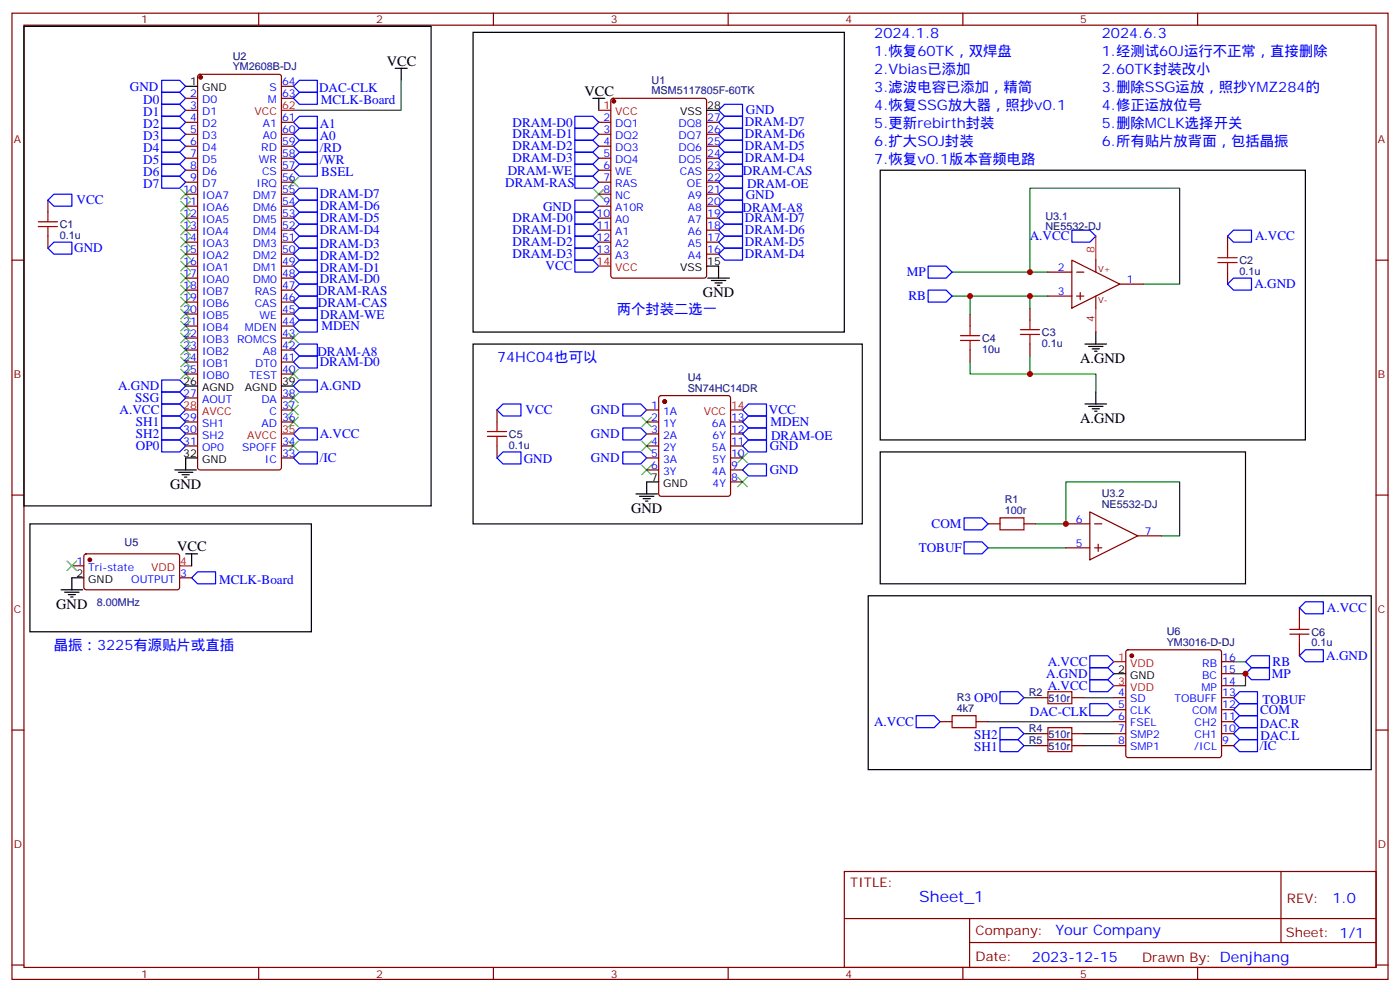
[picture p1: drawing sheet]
<svg xmlns="http://www.w3.org/2000/svg" width="412mm" height="292mm" viewBox="0 0 412 292" stroke-linecap="round" stroke-linejoin="round" font-family="sans-serif">
<g fill="none" stroke="#870000" stroke-width=".35">
<path d="M3.5 3.9h405.4v284.3h-405.4zM7.1 7.4h398.2v277.3h-398.2zM76.2 3.9v3.5M145.3 3.9v3.5M214.5 3.9v3.5M283.6 3.9v3.5M352.8 3.9v3.5M54.7 28.9h3.5M54.7 32.5h3.5M54.7 36h3.5M54.7 39.5h3.5M58.4 22.1l.5-.2h23.3l.6 .4 .1 115.3-.2 .5-.5 .2h-23.3l-.5-.2-.2-.5v-115z"/>
<path d="M82.9 28.9h3.5M82.9 36h3.5M82.9 39.5h3.5M82.9 25.4h3.5M176.4 36h3.5M176.4 39.5h3.5M180.2 29.1l.4-.2h26.8l.7 .5v51.7l-.4 .7h-27.1l-.6-.4-.1-51.8zM208.1 36h3.6M208.1 39.5h3.6M14.1 58.9v3.5M54.7 43h3.5M54.7 46.6h3.5"/>
<path d="M54.7 50.1h3.5M54.7 53.6h3.5M54.7 57.2h3.5M82.9 43h3.5M82.9 46.6h3.5M82.9 50.1h3.5M82.9 53.6h3.5M82.9 57.2h3.5M176.4 43h3.5M176.4 46.6h3.5M176.4 50.1h3.5M176.4 53.6h3.5"/>
<path d="M176.4 57.2h3.5M208.1 43h3.6M208.1 46.6h3.6M208.1 50.1h3.6M208.1 53.6h3.6M208.1 57.2h3.6M3.5 76.6h3.6M14.1 69.5v3.5M54.7 60.7h3.5M54.7 64.2h3.5M54.7 67.7h3.5M54.7 71.3h3.5"/>
<path d="M54.7 74.8h3.5M54.7 78.3h3.5M82.9 60.7h3.5M82.9 64.2h3.5M82.9 67.7h3.5M82.9 71.3h3.5M82.9 74.8h3.5M82.9 78.3h3.5M176.4 60.7h3.5M176.4 64.2h3.5M176.4 67.7h3.5M176.4 71.3h3.5"/>
<path d="M176.4 74.8h3.5M208.1 60.7h3.6M208.1 64.2h3.6M208.1 67.7h3.6M208.1 71.3h3.6M208.1 74.8h3.6M315.7 76.6l14.1 7-14.1 7.1zM322.8 76.6v3.5M361.6 69.5v3.5M405.3 76.6h3.6M54.7 81.8h3.5M54.7 85.4h3.5"/>
<path d="M54.7 88.9h3.5M54.7 92.4h3.5M54.7 96h3.5M54.7 99.5h3.5M82.9 81.8h3.5M82.9 85.4h3.5M82.9 88.9h3.5M82.9 92.4h3.5M82.9 96h3.5M82.9 99.5h3.5M285.8 92.4v3.6M303.4 90.7v3.5"/>
<path d="M308.7 80.1h7M308.7 87.1h7M317.1 80.1h2.2M317.1 87.1h2.2M318.2 86.1v2.1M322.8 87.1v3.6M329.8 83.6h7.1M361.6 80.1v3.5M54.7 103h3.5M54.7 106.5h3.5M54.7 110.1h3.5M54.7 117.1h3.5"/>
<path d="M82.9 103h3.5M82.9 106.5h3.5M82.9 110.1h3.5M82.9 117.1h3.5M194.3 116.6l.4-.2h19.8l.5 .2 .2 .5v28.2l-.2 .5-.5 .2h-19.8l-.5-.2-.2-.5v-28.2zM285.8 103v3.5M303.4 101.2v3.6M54.7 124.2h3.5M54.7 127.7h3.5M54.7 131.2h3.5M82.9 120.6h3.5M82.9 124.2h3.5"/>
<path d="M82.9 131.2h3.5M82.9 134.8h3.5M146.4 120.6v3.6M146.4 131.2v3.6M190.5 120.6h3.5M190.5 124.2h3.5M190.5 127.7h3.5M190.5 131.2h3.5M190.5 134.8h3.5M190.5 138.3h3.5M215.2 124.2h3.5M215.2 127.7h3.5"/>
<path d="M215.2 131.2h3.5M215.2 134.8h3.5M215.2 138.3h3.5M3.5 145.7h3.6M215.2 141.8h3.5M291 154.2h3.6M301.6 154.2h3.6M314 154.2h7M321 150.6l14.1 7.1-14.1 7zM322.4 154.2h2.2M335.1 157.7h7.1M405.3 145.7h3.6"/>
<path d="M21.2 166.5h3.5M24.9 163.2l.5-.2h27.1l.4 .7v9.4l-.7 .5-27.1-.1-.4-.6v-9.2zM52.9 170h3.5M314 161.2h7M322.4 161.2h2.2M323.5 160.2v2.1M382.8 178.9v3.5M331.8 191.4l.5-.2h26.8l.5 .2 .2 .5v30.3l-.2 .5-.5 .3h-26.8l-.5-.3-.2-.5v-30.3zM359.8 198.3h3.6M359.8 194.7h3.6M382.8 189.4v3.6M3.5 214.8h3.6"/>
<path d="M276.9 212.4h3.6M287.5 212.4h3.5M305.2 205.3h3.5M305.2 219.4h3.5M305.2 215.9h3.5M315.7 205.3h3.6M315.7 219.4h3.6M315.7 215.9h3.6M328.1 212.4h3.5M328.1 205.3h3.5M328.1 219.4h3.5M328.1 215.9h3.5"/>
<path d="M328.1 208.8h3.5M359.8 212.4h3.6M359.8 205.3h3.6M359.8 219.4h3.6M359.8 215.9h3.6M359.8 208.8h3.6M359.8 201.8h3.6M405.3 214.8h3.6M248.7 256.5h156.6v28.2h-156.6zM377.3 256.5v20.9M248.7 270.3h156.5M285.6 277.4h119.6"/>
<path d="M285.6 270.3v14.1M3.5 284h3.6M76.2 284.7v3.5M145.3 284.7v3.5M214.5 284.7v3.5M283.6 284.7v3.5M352.8 284.7v3.5M405.3 284h3.6"/>
</g>
<g fill="none" stroke="#00f" stroke-width=".35">
<path d="M47.6 27.2h5.3l1.8 1.7-1.8 1.8h-5.3zM47.6 30.7h5.3l1.8 1.8-1.8 1.7h-5.3zM47.6 34.2h5.3l1.8 1.8-1.8 1.7h-5.3zM47.6 37.7h5.3l1.8 1.8-1.8 1.8h-5.3zM47.6 23.6h5.3l1.8 1.8-1.8 1.8h-5.3zM86.4 39.5l1.8-1.8h5.3v3.6h-5.3zM86.4 36l1.8-1.8h5.3v3.5h-5.3zM86.4 25.4l1.8-1.8h5.3v3.6h-5.3zM86.4 28.9l1.8-1.7h5.3v3.5h-5.3zM169.3 34.2h5.3l1.8 1.8-1.8 1.7h-5.3zM169.3 37.7h5.3l1.8 1.8-1.8 1.8h-5.3zM213.4 30.7h5.3v3.5h-5.3l-1.7-1.7z"/>
<path d="M213.4 37.7h5.3v3.6h-5.3l-1.7-1.8zM213.4 34.2h5.3v3.5h-5.3l-1.7-1.7zM15.9 57.2h5.3v3.5h-5.3l-1.8-1.8zM47.6 41.3h5.3l1.8 1.7-1.8 1.8h-5.3zM47.6 44.8h5.3l1.8 1.8-1.8 1.7h-5.3zM47.6 48.3h5.3l1.8 1.8-1.8 1.8h-5.3zM47.6 51.9h5.3l1.8 1.7-1.8 1.8h-5.3zM86.4 46.6l1.8-1.8h5.3v3.5h-5.3zM86.4 43l1.8-1.7h5.3v3.5h-5.3zM86.4 57.2l1.8-1.8h5.3v3.5h-5.3zM88.2 48.3h5.3v3.6h-5.3l-1.8-1.8zM169.3 51.9h5.3l1.8 1.7-1.8 1.8h-5.3z"/>
<path d="M169.3 48.3h5.3l1.8 1.8-1.8 1.8h-5.3zM169.3 41.3h5.3l1.8 1.7-1.8 1.8h-5.3zM169.3 44.8h5.3l1.8 1.8-1.8 1.7h-5.3zM169.3 58.9h5.3l1.8 1.8-1.8 1.7h-5.3zM213.4 48.3h5.3v3.6h-5.3l-1.7-1.8zM213.4 44.8h5.3v3.5h-5.3l-1.7-1.7zM213.4 41.3h5.3v3.5h-5.3l-1.7-1.8zM213.4 51.9h5.3v3.5h-5.3l-1.7-1.8zM213.4 55.4h5.3v3.5h-5.3l-1.7-1.7zM213.4 58.9h5.3v3.5h-5.3l-1.7-1.7zM14.1 73l1.8-1.7h5.3v3.5h-5.3zM86.4 78.3l1.8-1.7h5.3v3.5h-5.3z"/>
<path d="M86.4 74.8l1.8-1.8h5.3v3.6h-5.3zM86.4 71.3l1.8-1.8h5.3v3.5h-5.3zM86.4 67.7l1.8-1.7h5.3v3.5h-5.3zM86.4 64.2l1.8-1.8h5.3v3.6h-5.3zM86.4 60.7l1.8-1.8h5.3v3.5h-5.3zM169.3 76.6h5.3l1.8 1.7-1.8 1.8h-5.3zM169.3 62.4h5.3l1.8 1.8-1.8 1.8h-5.3zM169.3 66h5.3l1.8 1.7-1.8 1.8h-5.3zM169.3 69.5h5.3l1.8 1.8-1.8 1.7h-5.3zM169.3 73h5.3l1.8 1.8-1.8 1.8h-5.3zM213.4 73h5.3v3.6h-5.3l-1.7-1.8zM213.4 69.5h5.3v3.5h-5.3l-1.7-1.7z"/>
<path d="M213.4 66h5.3v3.5h-5.3l-1.7-1.8zM213.4 62.4h5.3v3.6h-5.3l-1.7-1.8zM273.4 78.3h5.3l1.8 1.8-1.8 1.7h-5.3zM315.7 67.7h5.3l1.8 1.8-1.8 1.8h-5.3zM361.6 69.5l1.8-1.8h5.3v3.6h-5.3zM86.4 92.4l1.8-1.7h5.3v3.5h-5.3zM86.4 96l1.8-1.8h5.3v3.5h-5.3zM86.4 81.8l1.8-1.7h5.3v3.5h-5.3zM88.2 83.6h5.3v3.5h-5.3l-1.8-1.7zM88.2 87.1h5.3v3.6h-5.3l-1.8-1.8zM273.4 85.4h5.3l1.8 1.7-1.8 1.8h-5.3zM361.6 83.6l1.8-1.8h5.3v3.6h-5.3z"/>
<path d="M47.6 111.8h5.3l1.8 1.8-1.8 1.8h-5.3zM47.6 118.9h5.3l1.8 1.7-1.8 1.8h-5.3zM47.6 115.4h5.3l1.8 1.7-1.8 1.8h-5.3zM86.4 103l1.8-1.8h5.3v3.6h-5.3zM88.2 111.8h5.3v3.6h-5.3l-1.8-1.8zM88.2 104.8h5.3v3.5h-5.3l-1.8-1.8zM148.2 118.9h5.3v3.5h-5.3l-1.8-1.8zM183.4 118.9h5.3l1.8 1.7-1.8 1.8h-5.3zM220.5 118.9h5.3v3.5h-5.3l-1.8-1.8zM47.6 122.4h5.3l1.8 1.8-1.8 1.7h-5.3zM47.6 125.9h5.3l1.8 1.8-1.8 1.8h-5.3zM47.6 129.5h5.3l1.8 1.7-1.8 1.8h-5.3z"/>
<path d="M86.4 134.8l1.8-1.8h5.3v3.5h-5.3zM86.4 127.7l1.8-1.8h5.3v3.6h-5.3zM146.4 134.8l1.8-1.8h5.3v3.5h-5.3zM183.4 125.9h5.3l1.8 1.8-1.8 1.8h-5.3zM183.4 133h5.3l1.8 1.8-1.8 1.7h-5.3zM220.5 122.4h5.3v3.5h-5.3l-1.8-1.7zM220.5 125.9h5.3v3.6h-5.3l-1.8-1.8zM220.5 136.5h5.3v3.6h-5.3l-1.8-1.8zM220.5 129.5h5.3v3.5h-5.3l-1.8-1.8zM284 159.5h5.3l1.7 1.7-1.7 1.8h-5.3zM284 152.4h5.3l1.7 1.8-1.7 1.7h-5.3zM58.2 168.3h5.3v3.5h-5.3l-1.8-1.8z"/>
<path d="M384.5 177.1h5.3v3.5h-5.3l-1.7-1.7zM321 196.5h5.3l1.8 1.8-1.8 1.7h-5.3zM321 193h5.3l1.8 1.7-1.8 1.8h-5.3zM366.9 194.7l1.8-1.7h5.2v3.5h-5.2zM368.7 196.5h5.2v3.5h-5.2l-1.8-1.7zM384.5 191.2h5.3v3.5h-5.3l-1.7-1.7zM269.9 210.6h5.3l1.7 1.8-1.7 1.7h-5.3zM294.6 203.6h5.3l1.7 1.7-1.7 1.8h-5.3zM294.6 217.7h5.3l1.7 1.7-1.7 1.8h-5.3zM294.6 214.1h5.3l1.7 1.8-1.7 1.8h-5.3zM321 207.1h5.3l1.8 1.7-1.8 1.8h-5.3zM321 200h5.3l1.8 1.8-1.8 1.8h-5.3z"/>
<path d="M365.1 217.7h5.3v3.5h-5.3l-1.7-1.8zM365.1 214.1h5.3v3.6h-5.3l-1.7-1.8zM365.1 210.6h5.3v3.5h-5.3l-1.7-1.7zM365.1 207.1h5.3v3.5h-5.3l-1.7-1.8zM365.1 203.6h5.3v3.5h-5.3l-1.7-1.8z"/>
</g>
<g fill="none" stroke="#3c3" stroke-width=".35">
<path d="M53.3 55.7l2.8 2.9M53.3 59.3l2.8 2.8M56.1 55.7l-2.8 2.9M56.1 59.3l-2.8 2.8M85 52.2l2.8 2.8M87.8 52.2l-2.8 2.8M175 55.7l2.8 2.9M177.8 55.7l-2.8 2.9M53.3 62.8l2.8 2.8M53.3 66.3l2.8 2.8M53.3 69.8l2.8 2.9M53.3 73.4l2.8 2.8"/>
<path d="M53.3 76.9l2.8 2.8M56.1 62.8l-2.8 2.8M56.1 66.3l-2.8 2.8M56.1 69.8l-2.8 2.9M56.1 73.4l-2.8 2.8M56.1 76.9l-2.8 2.8M53.3 91l2.8 2.8M53.3 87.5l2.8 2.8M53.3 84l2.8 2.8M53.3 94.5l2.8 2.9M53.3 98.1l2.8 2.8M53.3 80.4l2.8 2.9"/>
<path d="M56.1 91l-2.8 2.8M56.1 87.5l-2.8 2.8M56.1 84l-2.8 2.8M56.1 94.5l-2.8 2.9M56.1 98.1l-2.8 2.8M56.1 80.4l-2.8 2.9M85 98.1l2.8 2.8M87.8 98.1l-2.8 2.8M53.3 105.1l2.8 2.8M53.3 101.6l2.8 2.8M53.3 108.7l2.8 2.8M56.1 105.1l-2.8 2.8"/>
<path d="M56.1 101.6l-2.8 2.8M56.1 108.7l-2.8 2.8M85 115.7l2.8 2.8M85 119.2l2.8 2.9M85 108.7l2.8 2.8M87.8 119.2l-2.8 2.9M87.8 115.7l-2.8 2.8M87.8 108.7l-2.8 2.8M85 122.8l2.8 2.8M85 129.8l2.8 2.8M87.8 122.8l-2.8 2.8M87.8 129.8l-2.8 2.8"/>
<path d="M189.1 122.8l2.8 2.8M189.1 129.8l2.8 2.8M189.1 136.9l2.8 2.8M191.9 122.8l-2.8 2.8M191.9 129.8l-2.8 2.8M191.9 136.9l-2.8 2.8M217.3 133.3l2.8 2.9M220.1 133.3l-2.8 2.9M217.3 140.4l2.8 2.8M220.1 140.4l-2.8 2.8M19.8 165.1l2.8 2.8M22.6 165.1l-2.8 2.8"/>
</g>
<g fill="none" stroke="#000" stroke-width=".35">
<path d="M7.1 7.8h119.9v141.1h-119.9zM139.3 9.5h109.4v88.2h-109.4zM54.7 25.4h3.5M116.4 20.1h3.5M118.2 20.1v3.5M174.6 28.9h3.6M176.4 28.9v3.6M208.1 32.5h3.6M259.3 50.1h125.2v79.4h-125.2zM208.1 78.3h3.6v3.5M208.5 81.8h6.3M209.5 82.5h4.3"/>
<path d="M210.6 83.3h2.1M211.3 84h.7M322.8 97.7v3.5M54.7 113.6h3.5M82.9 113.6h3.5M139.3 101.2h114.7v53h-114.7zM319.6 101.2h6.4M319.6 118.9h6.4M320.7 102h4.2M320.7 119.6h4.2M321.7 102.7h2.1M322.4 103.4h.7"/>
<path d="M322.8 115.4v3.5M51.5 138.3h6.4M52.6 139h4.2M53.6 139.7h2.1M58.2 134.8h-3.5v3.5M259.3 133h107.6v38.8h-107.6zM321.7 120.3h2.1M322.4 121h.7M8.8 154.2h82.9v31.7h-82.9zM54.3 140.4h.7M187.3 145.3h6.4M188.4 146h4.2"/>
<path d="M189.4 146.8h2.2M190.1 147.5h.8M194 141.8h-3.5v3.5M18 173.6h6.3M19 174.3h4.3M20.1 175h2.1M20.8 175.7h.7M24.7 170h-3.5v3.6M54.7 163h3.5M56.4 163v3.5M255.8 175.3h148.1v51.2h-148.1zM328.1 198.3h3.5"/>
</g>
<g fill="none" stroke="#a10000" stroke-width=".35">
<path d="M11.3 66.7h5.6M11.3 65.3h5.6M14.1 62.4v2.9M14.1 66.7v2.8M358.8 77.3h5.6M358.8 75.8h5.6M361.6 73v2.8M361.6 77.3v2.8M282.9 98.8h5.7M285.8 96v2.8M300.6 98.4h5.6M300.6 97h5.6"/>
<path d="M303.4 94.2v2.8M303.4 98.4v2.8M282.9 100.2h5.7M285.8 100.2v2.8M143.6 128.4h5.6M143.6 127h5.6M146.4 124.2v2.8M146.4 128.4v2.8M294.6 152.4h7v3.5h-7zM379.9 186.6h5.7M379.9 185.2h5.7M382.8 182.4v2.8"/>
<path d="M382.8 186.6v2.8M280.5 210.6h7v3.5h-7zM308.7 203.6h7v3.5h-7zM308.7 217.7h7v3.5h-7zM308.7 214.1h7v3.6h-7z"/>
</g>
<g fill="none" stroke="#008700" stroke-width=".35">
<path d="M118.2 23.6v8.9h-31.8M280.5 80.1h28.2M280.5 87.1h28.2M285.8 87.1v5.3M303.4 80.1v-24.7h44.1v28.2h-10.6M303.4 87.1v3.6M303.4 104.8v5.3h-17.6v-3.6M303.4 110.1h19.4v5.3M305.2 154.2h8.8v-12.4h33.5v15.9h-5.3M291 161.2h23M363.4 198.3h3.5v3.5h-3.5M363.4 194.7h3.5"/>
<path d="M291 212.4h37.1M301.6 205.3h3.6M301.6 219.4h3.6M301.6 215.9h3.6M319.3 205.3h8.8M319.3 219.4h8.8M319.3 215.9h8.8"/>
</g>
<path d="M82.9 32.5h3.5M176.4 32.5h3.5M176.4 78.3h3.5M322.8 69.5v7.1M322.8 90.7v7M54.7 120.6h3.5M82.9 127.7h3.5M215.2 120.6h3.5M52.9 166.5h3.5M328.1 194.7h3.5M328.1 201.8h3.5" fill="none" stroke="#f00" stroke-width=".35"/>
<g fill="#870000" stroke="#870000" stroke-width=".35">
<circle cx="333.4" cy="193" r=".53"/>
<circle cx="195.8" cy="118.2" r=".53"/>
<circle cx="59.1" cy="22.8" r=".53"/>
<circle cx="26.5" cy="164.7" r=".53"/>
<circle cx="180.8" cy="29.8" r=".53"/>
</g>
<g fill="#c00">
<circle cx="366.9" cy="198.3" r=".88"/>
<circle cx="303.4" cy="80.1" r=".88"/>
<circle cx="285.8" cy="87.1" r=".88"/>
<circle cx="303.4" cy="87.1" r=".88"/>
<circle cx="303.4" cy="110.1" r=".88"/>
<circle cx="314" cy="154.2" r=".88"/>
</g>
<text font-size="4.6" fill="#00f" x="270.8" y="265.5">Sheet_1</text>
<g font-size="4.2" fill="#00f">
<text x="257.5" y="11.3">2024.1.8</text>
<text x="324.6" y="11.3">2024.6.3</text>
<text x="257.5" y="16.6">1.恢复60TK，双焊盘</text>
<text x="324.6" y="16.6">1.经测试60J运行不正常，直接删除</text>
<text x="257.5" y="21.9">2.Vbias已添加</text>
<text x="324.6" y="21.9">2.60TK封装改小</text>
<text x="257.5" y="27.2">3.滤波电容已添加，精简</text>
<text x="324.6" y="27.2">3.删除SSG运放，照抄YMZ284的</text>
<text x="257.5" y="32.5">4.恢复SSG放大器，照抄v0.1</text>
<text x="324.6" y="32.5">4.修正运放位号</text>
<text x="257.5" y="37.7">5.更新rebirth封装</text>
<text x="324.6" y="37.7">5.删除MCLK选择开关</text>
<text x="257.5" y="43">6.扩大SOJ封装</text>
<text x="324.6" y="43">6.所有贴片放背面，包括晶振</text>
<text x="257.5" y="48.3">7.恢复v0.1版本音频电路</text>
<text x="181.7" y="92.4">两个封装二选一</text>
<text x="146.4" y="106.5">74HC04也可以</text>
<text x="15.9" y="191.2">晶振：3225有源贴片或直插</text>
<text x="392.5" y="265.7">1.0</text>
<text x="310.9" y="275.3">Your Company</text>
<text x="304" y="283.1">2023-12-15</text>
</g>
<g font-size="4.2">
<text x="113.9" y="19.4">VCC</text>
<text x="172.2" y="28.2">VCC</text>
<text x="207.1" y="87.5">GND</text>
<text x="318.2" y="106.9">A.GND</text>
<text x="318.2" y="124.5">A.GND</text>
<text x="50.1" y="143.9">GND</text>
<text x="185.9" y="151">GND</text>
<text x="52.2" y="162.3">VCC</text>
<text x="16.6" y="179.2">GND</text>
</g>
<g font-size="3.9" fill="#00f">
<text x="38.3" y="26.7">GND</text>
<text x="94" y="27.2">DAC-CLK</text>
<text x="42.2" y="30.5">D0</text>
<text x="42.2" y="34.1">D1</text>
<text x="94.5" y="30.7">MCLK-Board</text>
<text x="219.7" y="33.7">GND</text>
<text x="42.2" y="37.6">D2</text>
<text x="42.2" y="41.2">D3</text>
<text x="94.2" y="41.1">A0</text>
<text x="94.2" y="37.6">A1</text>
<text x="151" y="37.2">DRAM-D0</text>
<text x="151" y="40.7">DRAM-D1</text>
<text x="219.4" y="40.7">DRAM-D6</text>
<text x="219.4" y="37.1">DRAM-D7</text>
<text x="42.2" y="44.7">D4</text>
<text x="94.2" y="44.6">/RD</text>
<text x="151" y="44.2">DRAM-D2</text>
<text x="151" y="47.7">DRAM-D3</text>
<text x="219.4" y="47.7">DRAM-D4</text>
<text x="219.4" y="44.2">DRAM-D5</text>
<text x="42.2" y="48.2">D5</text>
<text x="42.2" y="51.8">D6</text>
<text x="94.2" y="48.1">/WR</text>
<text x="94.6" y="51.9">BSEL</text>
<text x="149.6" y="51.4">DRAM-WE</text>
<text x="218.9" y="51.4">DRAM-CAS</text>
<text x="42.2" y="55.3">D7</text>
<text x="94.2" y="58.3">DRAM-D7</text>
<text x="148.8" y="54.9">DRAM-RAS</text>
<text x="219.7" y="58.5">GND</text>
<text x="220.1" y="55.4">DRAM-OE</text>
<text x="22.5" y="60.2">VCC</text>
<text x="94.2" y="65.4">DRAM-D5</text>
<text x="94.2" y="61.8">DRAM-D6</text>
<text x="151" y="65.5">DRAM-D0</text>
<text x="160" y="62">GND</text>
<text x="218.7" y="62.4">DRAM-A8</text>
<text x="219.4" y="65.4">DRAM-D7</text>
<text x="94.2" y="68.9">DRAM-D4</text>
<text x="151" y="68.9">DRAM-D1</text>
<text x="219.4" y="68.9">DRAM-D6</text>
<text x="303.4" y="70.7">A.VCC</text>
<text x="369.7" y="70.8">A.VCC</text>
<text x="21.9" y="74.2">GND</text>
<text x="94.2" y="76.4">DRAM-D2</text>
<text x="94.2" y="72.9">DRAM-D3</text>
<text x="151" y="72.4">DRAM-D2</text>
<text x="151" y="76">DRAM-D3</text>
<text x="219.4" y="76">DRAM-D4</text>
<text x="219.4" y="72.4">DRAM-D5</text>
<text x="94.2" y="83.4">DRAM-D0</text>
<text x="94.2" y="80">DRAM-D1</text>
<text x="160.7" y="79.6">VCC</text>
<text x="267.1" y="81.4">MP</text>
<text x="93.6" y="86.7">DRAM-RAS</text>
<text x="267.6" y="88.4">RB</text>
<text x="369.5" y="84.9">A.GND</text>
<text x="93.6" y="90.2">DRAM-CAS</text>
<text x="94.3" y="93.7">DRAM-WE</text>
<text x="94.7" y="97.2">MDEN</text>
<text x="93.5" y="104.8">DRAM-A8</text>
<text x="94.2" y="107.8">DRAM-D0</text>
<text x="34.8" y="114.8">A.GND</text>
<text x="39.9" y="118.4">SSG</text>
<text x="94.2" y="114.8">A.GND</text>
<text x="35.2" y="121.9">A.VCC</text>
<text x="40.1" y="125.4">SH1</text>
<text x="154.8" y="121.9">VCC</text>
<text x="174.1" y="122">GND</text>
<text x="226.5" y="121.9">VCC</text>
<text x="227" y="125.5">MDEN</text>
<text x="40.1" y="128.9">SH2</text>
<text x="94.2" y="129">A.VCC</text>
<text x="174.1" y="129">GND</text>
<text x="227.1" y="129.5">DRAM-OE</text>
<text x="40.1" y="132.5">OP0</text>
<text x="94.2" y="136">/IC</text>
<text x="154.3" y="136.2">GND</text>
<text x="174.1" y="136.1">GND</text>
<text x="226.8" y="132.5">GND</text>
<text x="226.8" y="139.6">GND</text>
<text x="274.4" y="155.4">COM</text>
<text x="270.6" y="162.5">TOBUF</text>
<text x="64.5" y="171.8">MCLK-Board</text>
<text x="390.9" y="180.1">A.VCC</text>
<text x="308.6" y="196">A.VCC</text>
<text x="374.9" y="196">RB</text>
<text x="390.7" y="194.2">A.GND</text>
<text x="308.2" y="199.5">A.GND</text>
<text x="308.6" y="203">A.VCC</text>
<text x="374.6" y="199.6">MP</text>
<text x="287" y="206.6">OP0</text>
<text x="371.9" y="207.1">TOBUF</text>
<text x="257.5" y="213.6">A.VCC</text>
<text x="303.4" y="210.6">DAC-CLK</text>
<text x="371.1" y="214.1">DAC.R</text>
<text x="371.2" y="210.1">COM</text>
<text x="287" y="221">SH1</text>
<text x="287" y="217.6">SH2</text>
<text x="371.1" y="220.7">/IC</text>
<text x="371.3" y="217.7">DAC.L</text>
</g>
<g font-size="3.9" fill="#800">
<text x="250.5" y="261.1">TITLE:</text>
<text x="379.1" y="265.7">REV:</text>
<text x="287.4" y="275.3">Company:</text>
<text x="378.7" y="275.9">Sheet: 1/1</text>
<text x="287.4" y="282.9">Date:</text>
<text x="336.4" y="283">Drawn By: Denjhang</text>
</g>
<g font-size="3.2" fill="#800">
<text x="41.6" y="6.9">1</text>
<text x="110.8" y="6.9">2</text>
<text x="179.9" y="6.9">3</text>
<text x="249.1" y="6.9">4</text>
<text x="318.2" y="6.9">5</text>
<text x="4.1" y="42">A</text>
<text x="405.9" y="42">A</text>
<text x="4.1" y="111.1">B</text>
<text x="405.9" y="111.1">B</text>
<text x="4.1" y="180.3">C</text>
<text x="405.9" y="180.3">C</text>
<text x="4.1" y="249.4">D</text>
<text x="405.9" y="249.4">D</text>
<text x="41.6" y="287.7">1</text>
<text x="110.8" y="287.7">2</text>
<text x="179.9" y="287.7">3</text>
<text x="249.1" y="287.7">4</text>
<text x="318.2" y="287.7">5</text>
</g>
<g font-size="3.2" fill="#000080">
<text x="68.6" y="17.8">U2</text>
<text x="68.6" y="20.7">YM2608B-DJ</text>
<text x="191.9" y="27.7">MSM5117805F-60TK</text>
<text x="191.9" y="24.6">U1</text>
<text x="308" y="64.7">U3.1</text>
<text x="17.6" y="70.3">0.1u</text>
<text x="17.6" y="67.1">C1</text>
<text x="308" y="67.7">NE5532-DJ</text>
<text x="365.1" y="77.7">C2</text>
<text x="365.1" y="80.9">0.1u</text>
<text x="289.3" y="100.6">C4</text>
<text x="306.9" y="98.9">C3</text>
<text x="289.3" y="103.8">10u</text>
<text x="306.9" y="102.1">0.1u</text>
<text x="202.6" y="112.2">U4</text>
<text x="202.6" y="115.4">SN74HC14DR</text>
<text x="149.9" y="128.8">C5</text>
<text x="149.9" y="132">0.1u</text>
<text x="296" y="148.1">R1</text>
<text x="324.5" y="149.4">NE5532-DJ</text>
<text x="324.5" y="146.3">U3.2</text>
<text x="296" y="151.3">100r</text>
<text x="36.7" y="160.6">U5</text>
<text x="28.5" y="178.2">8.00MHz</text>
<text x="343.7" y="190.1">YM3016-D-DJ</text>
<text x="343.7" y="186.9">U6</text>
<text x="386.3" y="190.2">0.1u</text>
<text x="386.3" y="187">C6</text>
<text x="281.9" y="209.5">4k7</text>
<text x="281.9" y="206.3">R3</text>
<text x="303" y="204.7">R2</text>
<text x="308.9" y="206.5">510r</text>
<text x="303" y="215.3">R4</text>
<text x="303" y="218.8">R5</text>
<text x="308.9" y="220.6">510r</text>
<text x="308.9" y="217">510r</text>
</g>
<g font-size="3.2">
<text x="56" y="25">1</text>
<text x="59.5" y="26.8">GND</text>
<text x="200.3" y="33.9">VSS</text>
<text x="208.3" y="32.1">28</text>
<text x="208.3" y="78">15</text>
<text x="200.3" y="79.7">VSS</text>
<text x="54" y="113.2">26</text>
<text x="83.1" y="113.2">39</text>
<text x="59.5" y="115">AGND</text>
<text x="72.2" y="115">AGND</text>
<text x="54" y="134.4">32</text>
<text x="59.5" y="136.2">GND</text>
<text x="191.8" y="141.5">7</text>
<text x="195.3" y="143.2">GND</text>
<text x="22.5" y="169.7">2</text>
<text x="26" y="171.4">GND</text>
<text x="329.4" y="197.9">2</text>
<text x="332.9" y="199.7">GND</text>
</g>
<g font-size="3.2" fill="#00f">
<text x="56" y="28.6">2</text>
<text x="79.4" y="26.8">S</text>
<text x="83.1" y="28.6">63</text>
<text x="83.1" y="25">64</text>
<text x="56" y="32.1">3</text>
<text x="56" y="35.6">4</text>
<text x="59.5" y="30.3">D0</text>
<text x="59.5" y="33.9">D1</text>
<text x="78.9" y="30.3">M</text>
<text x="83.1" y="35.6">61</text>
<text x="177.7" y="35.6">2</text>
<text x="208.3" y="35.6">27</text>
<text x="56" y="39.2">5</text>
<text x="59.5" y="37.4">D2</text>
<text x="59.5" y="40.9">D3</text>
<text x="77.4" y="40.9">A0</text>
<text x="77.4" y="37.4">A1</text>
<text x="83.1" y="39.2">60</text>
<text x="177.7" y="39.2">3</text>
<text x="181.2" y="37.4">DQ1</text>
<text x="181.2" y="40.9">DQ2</text>
<text x="199.9" y="40.9">DQ7</text>
<text x="199.9" y="37.4">DQ8</text>
<text x="208.3" y="39.2">26</text>
<text x="56" y="42.7">6</text>
<text x="56" y="46.2">7</text>
<text x="59.5" y="44.4">D4</text>
<text x="59.5" y="48">D5</text>
<text x="76.3" y="48">WR</text>
<text x="76.9" y="44.4">RD</text>
<text x="83.1" y="46.2">58</text>
<text x="83.1" y="42.7">59</text>
<text x="177.7" y="42.7">4</text>
<text x="177.7" y="46.2">5</text>
<text x="181.2" y="44.4">DQ3</text>
<text x="181.2" y="48">DQ4</text>
<text x="199.9" y="48">DQ5</text>
<text x="199.9" y="44.4">DQ6</text>
<text x="208.3" y="46.2">24</text>
<text x="208.3" y="42.7">25</text>
<text x="56" y="49.7">8</text>
<text x="56" y="53.3">9</text>
<text x="59.5" y="51.5">D6</text>
<text x="77.2" y="51.5">CS</text>
<text x="83.1" y="53.3">56</text>
<text x="83.1" y="49.7">57</text>
<text x="177.7" y="49.7">6</text>
<text x="177.7" y="53.3">7</text>
<text x="181.2" y="51.5">WE</text>
<text x="200.3" y="51.5">CAS</text>
<text x="208.3" y="53.3">22</text>
<text x="208.3" y="49.7">23</text>
<text x="54" y="56.8">10</text>
<text x="59.5" y="55">D7</text>
<text x="59.5" y="58.6">IOA7</text>
<text x="74.5" y="58.6">DM7</text>
<text x="75.6" y="55">IRQ</text>
<text x="83.1" y="56.8">55</text>
<text x="177.7" y="56.8">8</text>
<text x="181.2" y="55">RAS</text>
<text x="181.2" y="58.6">NC</text>
<text x="202.3" y="55">OE</text>
<text x="202.6" y="58.6">A9</text>
<text x="208.3" y="56.8">21</text>
<text x="54" y="60.3">11</text>
<text x="54" y="63.9">12</text>
<text x="59.5" y="62.1">IOA6</text>
<text x="59.5" y="65.6">IOA5</text>
<text x="74.5" y="65.6">DM5</text>
<text x="74.5" y="62.1">DM6</text>
<text x="83.1" y="63.9">53</text>
<text x="83.1" y="60.3">54</text>
<text x="175.7" y="63.9">10</text>
<text x="177.7" y="60.3">9</text>
<text x="181.2" y="62.1">A10R</text>
<text x="181.2" y="65.6">A0</text>
<text x="202.6" y="65.6">A7</text>
<text x="202.6" y="62.1">A8</text>
<text x="208.3" y="63.9">19</text>
<text x="208.3" y="60.3">20</text>
<text x="54" y="67.4">13</text>
<text x="54" y="70.9">14</text>
<text x="59.5" y="69.1">IOA4</text>
<text x="74.5" y="69.1">DM4</text>
<text x="83.1" y="70.9">51</text>
<text x="83.1" y="67.4">52</text>
<text x="175.7" y="67.4">11</text>
<text x="175.7" y="70.9">12</text>
<text x="181.2" y="69.1">A1</text>
<text x="202.6" y="69.1">A6</text>
<text x="208.3" y="70.9">17</text>
<text x="208.3" y="67.4">18</text>
<text x="54" y="74.4">15</text>
<text x="54" y="78">16</text>
<text x="59.5" y="72.7">IOA3</text>
<text x="59.5" y="76.2">IOA2</text>
<text x="74.5" y="76.2">DM2</text>
<text x="74.5" y="72.7">DM3</text>
<text x="83.1" y="78">49</text>
<text x="83.1" y="74.4">50</text>
<text x="175.7" y="74.4">13</text>
<text x="181.2" y="72.7">A2</text>
<text x="181.2" y="76.2">A3</text>
<text x="202.6" y="76.2">A4</text>
<text x="202.6" y="72.7">A5</text>
<text x="208.3" y="74.4">16</text>
<text x="54" y="81.5">17</text>
<text x="59.5" y="79.7">IOA1</text>
<text x="59.5" y="83.3">IOA0</text>
<text x="74.5" y="83.3">DM0</text>
<text x="74.5" y="79.7">DM1</text>
<text x="83.1" y="81.5">48</text>
<text x="311.6" y="79.7">2</text>
<text x="332" y="83.3">1</text>
<text x="54" y="85">18</text>
<text x="54" y="88.5">19</text>
<text x="59.5" y="86.8">IOB7</text>
<text x="75.1" y="86.8">RAS</text>
<text x="83.1" y="88.5">46</text>
<text x="83.1" y="85">47</text>
<text x="311.6" y="86.8">3</text>
<text x="54" y="92.1">20</text>
<text x="54" y="95.6">21</text>
<text x="59.5" y="90.3">IOB6</text>
<text x="59.5" y="93.8">IOB5</text>
<text x="75" y="90.3">CAS</text>
<text x="76.5" y="93.8">WE</text>
<text x="83.1" y="95.6">44</text>
<text x="83.1" y="92.1">45</text>
<text x="54" y="99.1">22</text>
<text x="59.5" y="97.4">IOB4</text>
<text x="59.5" y="100.9">IOB3</text>
<text x="69.8" y="100.9">ROMCS</text>
<text x="72.1" y="97.4">MDEN</text>
<text x="83.1" y="99.1">43</text>
<text x="54" y="102.7">23</text>
<text x="54" y="106.2">24</text>
<text x="59.5" y="104.4">IOB2</text>
<text x="59.5" y="107.9">IOB1</text>
<text x="75.2" y="107.9">DT0</text>
<text x="77.4" y="104.4">A8</text>
<text x="83.1" y="106.2">41</text>
<text x="83.1" y="102.7">42</text>
<text x="54" y="109.7">25</text>
<text x="59.5" y="111.5">IOB0</text>
<text x="73.5" y="111.5">TEST</text>
<text x="83.1" y="109.7">40</text>
<text x="54" y="116.8">27</text>
<text x="59.5" y="118.5">AOUT</text>
<text x="77" y="118.5">DA</text>
<text x="83.1" y="116.8">38</text>
<text x="54" y="123.8">29</text>
<text x="59.5" y="125.6">SH1</text>
<text x="77" y="125.6">AD</text>
<text x="79.4" y="122.1">C</text>
<text x="83.1" y="123.8">36</text>
<text x="83.1" y="120.3">37</text>
<text x="191.8" y="120.3">1</text>
<text x="191.8" y="123.8">2</text>
<text x="195.3" y="122.1">1A</text>
<text x="195.3" y="125.6">1Y</text>
<text x="209.7" y="125.6">6A</text>
<text x="215.4" y="123.8">13</text>
<text x="54" y="127.4">30</text>
<text x="54" y="130.9">31</text>
<text x="59.5" y="129.1">SH2</text>
<text x="83.1" y="130.9">34</text>
<text x="191.8" y="127.4">3</text>
<text x="191.8" y="130.9">4</text>
<text x="195.3" y="129.1">2A</text>
<text x="209.9" y="129.1">6Y</text>
<text x="215.4" y="130.9">11</text>
<text x="215.4" y="127.4">12</text>
<text x="59.5" y="132.6">OP0</text>
<text x="71.4" y="132.6">SPOFF</text>
<text x="78" y="136.2">IC</text>
<text x="83.1" y="134.4">33</text>
<text x="191.8" y="134.4">5</text>
<text x="191.8" y="137.9">6</text>
<text x="195.3" y="132.6">2Y</text>
<text x="195.3" y="136.2">3A</text>
<text x="209.7" y="132.6">5A</text>
<text x="209.9" y="136.2">5Y</text>
<text x="215.4" y="137.9">9</text>
<text x="215.4" y="134.4">10</text>
<text x="195.3" y="139.7">3Y</text>
<text x="209.7" y="139.7">4A</text>
<text x="209.9" y="143.2">4Y</text>
<text x="215.4" y="141.5">8</text>
<text x="316.9" y="153.8">6</text>
<text x="316.9" y="160.9">5</text>
<text x="337.3" y="157.3">7</text>
<text x="22.5" y="166.2">1</text>
<text x="26" y="167.9">Tri-state</text>
<text x="38.6" y="171.4">OUTPUT</text>
<text x="53.1" y="169.7">3</text>
<text x="354.1" y="196.1">RB</text>
<text x="360" y="197.9">15</text>
<text x="360" y="194.4">16</text>
<text x="353.9" y="203.2">MP</text>
<text x="354.1" y="199.7">BC</text>
<text x="360" y="201.4">14</text>
<text x="329.4" y="205">4</text>
<text x="329.4" y="208.5">5</text>
<text x="332.9" y="206.7">SD</text>
<text x="345.9" y="206.7">TOBUFF</text>
<text x="360" y="208.5">12</text>
<text x="360" y="205">13</text>
<text x="329.4" y="212">6</text>
<text x="329.4" y="215.5">7</text>
<text x="332.9" y="210.3">CLK</text>
<text x="332.9" y="213.8">FSEL</text>
<text x="351.1" y="210.3">COM</text>
<text x="351.9" y="213.8">CH2</text>
<text x="360" y="215.5">10</text>
<text x="360" y="212">11</text>
<text x="329.4" y="219.1">8</text>
<text x="332.9" y="217.3">SMP2</text>
<text x="332.9" y="220.8">SMP1</text>
<text x="351.8" y="220.8">/ICL</text>
<text x="351.9" y="217.3">CH1</text>
<text x="360" y="219.1">9</text>
</g>
<g font-size="3.2" fill="#f00">
<text x="75" y="33.9">VCC</text>
<text x="83.1" y="32.1">62</text>
<text x="177.7" y="32.1">1</text>
<text x="181.2" y="33.9">VCC</text>
<text x="175.7" y="78">14</text>
<text x="322.4" y="74.4" transform="rotate(-90 322.4 74.4)">8</text>
<text x="181.2" y="79.7">VCC</text>
<text x="322.4" y="94.8" transform="rotate(-90 322.4 94.8)">4</text>
<text x="54" y="120.3">28</text>
<text x="59.5" y="122.1">AVCC</text>
<text x="207.3" y="122.1">VCC</text>
<text x="215.4" y="120.3">14</text>
<text x="72.8" y="129.1">AVCC</text>
<text x="83.1" y="127.4">35</text>
<text x="44.6" y="167.9">VDD</text>
<text x="53.1" y="166.2">4</text>
<text x="329.4" y="194.4">1</text>
<text x="332.9" y="196.1">VDD</text>
<text x="329.4" y="201.4">3</text>
<text x="332.9" y="203.2">VDD</text>
</g>
<g font-size="2.5" fill="#800">
<text x="323.5" y="80.1">V+</text>
<text x="323.5" y="89.3">V-</text>
</g>
</svg>
